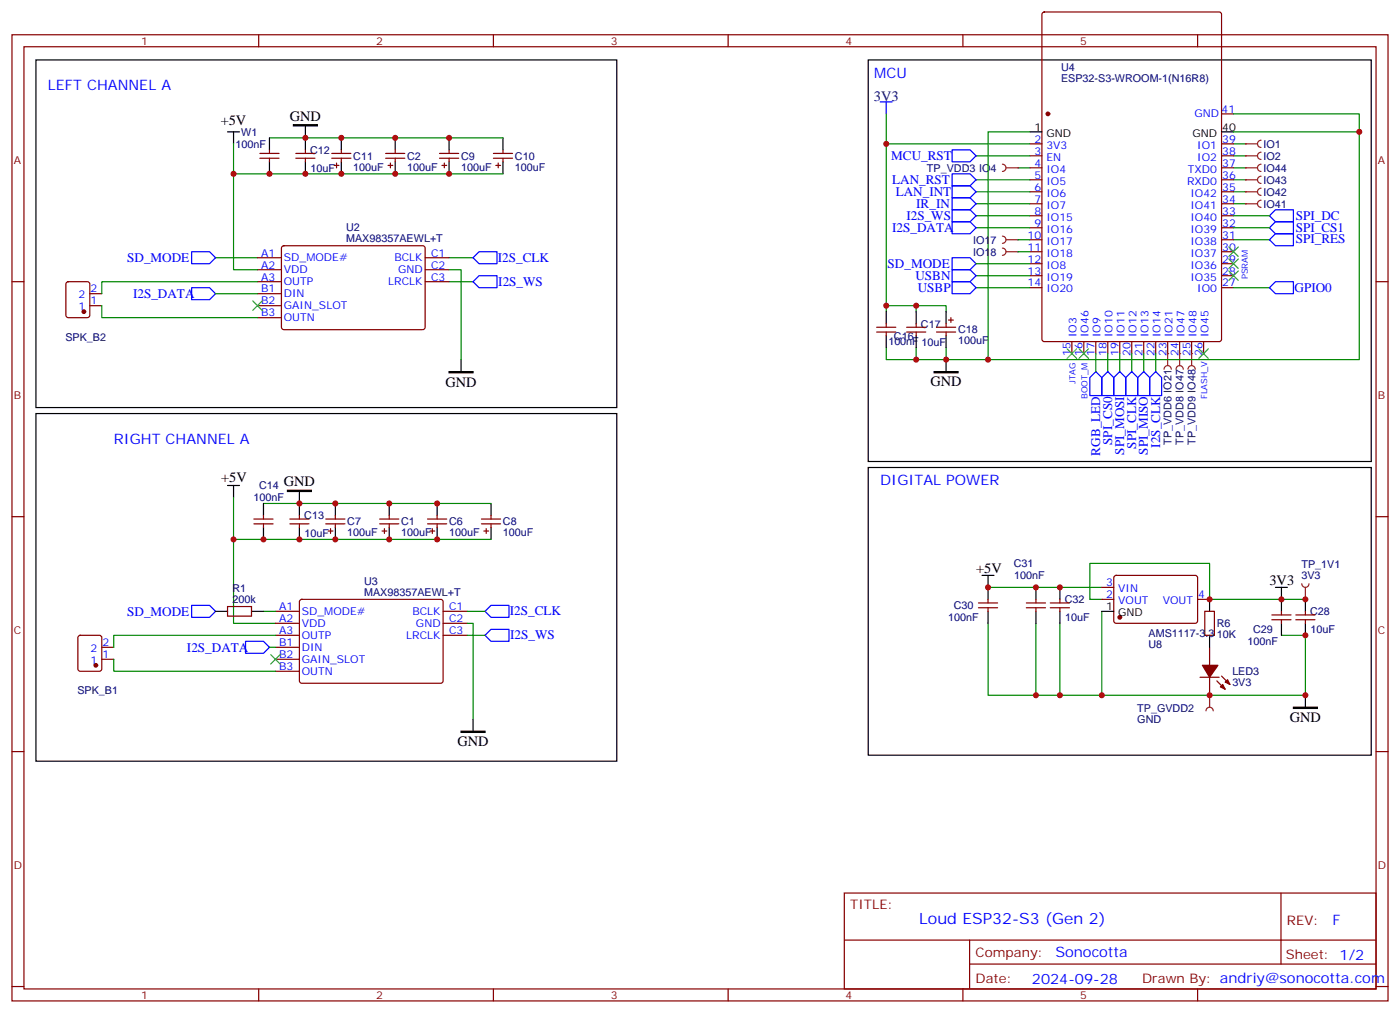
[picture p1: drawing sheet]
<svg xmlns="http://www.w3.org/2000/svg" width="412mm" height="298mm" viewBox="0 0 412 298" stroke-linecap="round" stroke-linejoin="round" font-family="sans-serif">
<g fill="none" stroke="#870000" stroke-width=".35">
<path d="M3.5 10.2h405.4v284.4h-405.4zM7.1 13.8h398.2v277.2h-398.2zM76.2 10.2v3.6M145.3 10.2v3.6M214.5 10.2v3.6M283.6 10.2v3.6M307.2 3.7l.4-.2h51.5l.7 .5v95.8l-.4 .7h-51.8l-.6-.4-.1-95.9zM352.8 10.2v3.6M359.8 33.5h3.6M303.4 42.3h3.5M303.4 45.9h3.5M303.4 49.4h3.5"/>
<path d="M303.4 52.9h3.5M303.4 56.4h3.5M303.4 60h3.5M359.8 42.3h3.6M359.8 45.9h3.6M359.8 49.4h3.6M359.8 52.9h3.6M359.8 56.4h3.6M359.8 60h3.6M303.4 63.5h3.5M303.4 67h3.5M303.4 70.6h3.5"/>
<path d="M303.4 74.1h3.5M303.4 77.6h3.5M359.8 63.5h3.6M359.8 67h3.6M359.8 70.6h3.6M359.8 74.1h3.6M359.8 77.6h3.6M3.5 82.9h3.6M303.4 81.1h3.5M303.4 84.7h3.5M359.8 81.1h3.6M359.8 84.7h3.6"/>
<path d="M405.3 82.9h3.6M315.7 100.5v3.6M319.3 100.5v3.6M322.8 100.5v3.6M326.3 100.5v3.6M329.8 100.5v3.6M333.4 100.5v3.6M336.9 100.5v3.6M340.4 100.5v3.6M344 100.5v3.6M347.5 100.5v3.6M351 100.5v3.6"/>
<path d="M354.5 100.5v3.6M3.5 152h3.6M405.3 152h3.6M288.2 178.9h5.7M288.2 177.4h5.7M291 176.4v1M291 178.9v1M302.3 178.9h5.7M302.3 177.4h5.7M305.2 176.4v1M305.2 178.9v1M309.4 178.9h5.6"/>
<path d="M309.4 177.4h5.6M312.2 176.4v1M312.2 178.9v1M324.6 176.4h3.5M324.6 172.9h3.5M328.3 169.5l.5-.2 23.5 .1 .5 .6-.1 13-.6 .4h-23.6l-.4-.7v-12.7zM352.8 176.4h3.5M354.9 179.9h2.8v7.1h-2.8zM377.5 179.9v1.1M384.5 179.9v1.1M353.5 199.3h5.6M356.3 190.5v5.3"/>
<path d="M356.3 199.3v5.3M359.8 199l2.5 2.4M374.6 182.4h5.7M374.6 181h5.7M377.5 182.4v1M381.7 182.4h5.6M381.7 181h5.6M384.5 182.4v1M358.4 200.4l2.5 2.4M3.5 221.2h3.6M405.3 221.2h3.6M248.7 262.8h156.6v28.2h-156.6z"/>
<path d="M248.7 276.7h156.5M285.6 276.7v14.1M377.3 262.8v20.9M3.5 290.3h3.6M76.2 291v3.6M145.3 291v3.6M214.5 291v3.6M283.6 291v3.6M285.6 283.7h119.6M352.8 291v3.6M405.3 290.3h3.6"/>
</g>
<g fill="none" stroke="#000" stroke-width=".35">
<path d="M255.8 17.6h148.1v118.2h-148.1zM303.4 38.8h3.5M359.8 38.8h3.6M255.8 137.6h148.1v84.7h-148.1zM289.3 169.3h3.5M291 169.3v7.1M291 179.9v3.5M305.2 172.9v3.5M305.2 179.9v3.5M312.2 172.9v3.5M312.2 179.9v3.5M324.6 179.9h3.5"/>
<path d="M356.3 176.4v3.5M375.7 172.9h3.5M377.5 172.9v7M384.5 176.4v3.5M356.3 187v3.5M377.5 183.4v3.6M384.5 183.4v3.6M384.5 204.6v3.5"/>
</g>
<g fill="none" stroke="#008700" stroke-width=".35">
<path d="M299.9 49.4h3.5M363.4 49.4h3.5M363.4 42.3h3.5M363.4 45.9h3.5M363.4 52.9h3.5M363.4 56.4h3.5M363.4 60h3.5M363.4 70.6h10.5M291 172.9h33.6M324.6 176.4h-3.6v-10.6h35.3v10.6h28.2M324.6 179.9v24.7M291 183.4v21.2h93.5v-17.6h-7"/>
<path d="M305.2 183.4v21.2M312.2 183.4v21.2"/>
</g>
<g fill="#870000" stroke="#870000" stroke-width=".35">
<path d="M359.5 202.1l.7-.7 .7 1.4z"/>
<path d="M361.6 200l.7 1.4-1.4-.7z"/>
<path d="M354.2 195.8h4.6l-2.5 3.5z"/>
<circle cx="329.8" cy="181.7" r=".53"/>
<circle cx="308.7" cy="33.5" r=".53"/>
</g>
<path d="M381 208.1h7.1v.4h-7.1z" fill="#000" stroke="#000" stroke-width=".35"/>
<path d="M373.9 67l1.8-1.7h5.3v3.5h-5.3z" fill="none" stroke="#00f" stroke-width=".35"/>
<path d="M366.9 56.4h3.5M371.5 55.4a1.06 1.06 0 0 0-1.1 1 1.06 1.06 0 0 0 1.1 1.1" fill="none" stroke="#8c2424" stroke-width=".35"/>
<circle cx="366.9" cy="56.4" r=".18" fill="#8c2424"/>
<path d="M366.9 60h3.5M371.5 58.9a1.06 1.06 0 0 0-1.1 1.1 1.06 1.06 0 0 0 1.1 1" fill="none" stroke="#8c2424" stroke-width=".35"/>
<circle cx="366.9" cy="60" r=".18" fill="#8c2424"/>
<path d="M366.9 52.9h3.5M371.5 51.9a1.06 1.06 0 0 0-1.1 1 1.06 1.06 0 0 0 1.1 1.1" fill="none" stroke="#8c2424" stroke-width=".35"/>
<circle cx="366.9" cy="52.9" r=".18" fill="#8c2424"/>
<path d="M366.9 49.4h3.5M371.5 48.3a1.06 1.06 0 0 0-1.1 1.1 1.06 1.06 0 0 0 1.1 1" fill="none" stroke="#8c2424" stroke-width=".35"/>
<circle cx="366.9" cy="49.4" r=".18" fill="#8c2424"/>
<path d="M350 108.7a1.06 1.06 0 0 1 1-1.1 1.06 1.06 0 0 1 1.1 1.1M351 104.1v3.5" fill="none" stroke="#8c2424" stroke-width=".35"/>
<circle cx="351" cy="104.1" r=".18" fill="#8c2424"/>
<path d="M346.4 108.7a1.06 1.06 0 0 1 1.1-1.1 1.06 1.06 0 0 1 1 1.1M347.5 104.1v3.5" fill="none" stroke="#8c2424" stroke-width=".35"/>
<circle cx="347.5" cy="104.1" r=".18" fill="#8c2424"/>
<path d="M342.9 108.7a1.06 1.06 0 0 1 1.1-1.1 1.06 1.06 0 0 1 1 1.1M344 104.1v3.5" fill="none" stroke="#8c2424" stroke-width=".35"/>
<circle cx="344" cy="104.1" r=".18" fill="#8c2424"/>
<path d="M295.3 48.3a1.06 1.06 0 0 1 1 1.1 1.06 1.06 0 0 1-1 1M296.3 49.4h3.6" fill="none" stroke="#8c2424" stroke-width=".35"/>
<circle cx="299.9" cy="49.4" r=".18" fill="#8c2424"/>
<path d="M366.9 45.9h3.5M371.5 44.8a1.06 1.06 0 0 0-1.1 1.1 1.06 1.06 0 0 0 1.1 1" fill="none" stroke="#8c2424" stroke-width=".35"/>
<circle cx="366.9" cy="45.9" r=".18" fill="#8c2424"/>
<path d="M366.9 42.3h3.5M371.5 41.3a1.06 1.06 0 0 0-1.1 1 1.06 1.06 0 0 0 1.1 1.1" fill="none" stroke="#8c2424" stroke-width=".35"/>
<circle cx="366.9" cy="42.3" r=".18" fill="#8c2424"/>
<g fill="none" stroke="#008700" stroke-width=".35">
<path d="M261.1 33.5v58.2M303.4 38.8h-12.4v67h-12.3M363.4 33.5h37v72.3h-109.4M363.4 38.8h37M261.1 42.3h42.3M287.5 52.9h15.9M287.5 56.4h15.9M287.5 60h15.9M287.5 45.9h15.9M287.5 67h15.9M287.5 63.5h15.9M363.4 67h10.5"/>
<path d="M261.1 90h8.8v1.7M269.9 90h8.8v1.7M287.5 81.1h15.9M287.5 84.7h15.9M363.4 84.7h10.5M261.1 102.3v3.5h8.8M269.9 102.3v3.5h8.8v-3.5M322.8 104.1v5.3M326.3 104.1v5.3M329.8 104.1v5.3M333.4 104.1v5.3M336.9 104.1v5.3"/>
<path d="M340.4 104.1v5.3"/>
</g>
<g fill="none" stroke="#00f" stroke-width=".35">
<path d="M259.3 30h3.5M261.1 30v3.5M280.5 51.2h5.3l1.7 1.7-1.7 1.8h-5.3zM280.5 54.7h5.3l1.7 1.7-1.7 1.8h-5.3zM280.5 58.2h5.3l1.7 1.8-1.7 1.7h-5.3zM280.5 44.1h5.3l1.7 1.8-1.7 1.7h-5.3zM280.5 79.4h5.3l1.7 1.7-1.7 1.8h-5.3zM280.5 65.3h5.3l1.7 1.7-1.7 1.8h-5.3zM280.5 61.7h5.3l1.7 1.8-1.7 1.8h-5.3zM373.9 70.6l1.8-1.8h5.3v3.5h-5.3zM373.9 63.5l1.8-1.8h5.3v3.6h-5.3zM280.5 82.9h5.3l1.7 1.8-1.7 1.7h-5.3z"/>
<path d="M373.9 84.7l1.8-1.8h5.3v3.5h-5.3zM322.8 109.4l1.8 1.7v5.3h-3.6v-5.3zM326.3 109.4l1.8 1.7v5.3h-3.5v-5.3zM329.8 109.4l1.8 1.7v5.3h-3.5v-5.3zM333.4 109.4l1.7 1.7v5.3h-3.5v-5.3zM335.1 111.1l1.8-1.7 1.8 1.7v5.3h-3.6zM340.4 109.4l1.8 1.7v5.3h-3.5v-5.3z"/>
</g>
<path d="M275.2 109.4h7v.3h-7z" fill="#000" stroke="#000" stroke-width=".35"/>
<path d="M261.1 91.7v3.5M261.1 98.8v3.5M269.9 91.7v3.5M269.9 98.8v3.5M278.7 91.7v3.5M278.7 98.8v3.5M278.7 105.8v3.6" fill="none" stroke="#000" stroke-width=".35"/>
<g fill="none" stroke="#870000" stroke-width=".35">
<path d="M258.2 97.7h5.7M258.2 96.3h5.7M261.1 95.2v1.1M261.1 97.7v1.1M267.1 97.7h5.6M267.1 96.3h5.6M269.9 95.2v1.1M269.9 97.7v1.1M275.9 97.7h5.6M275.9 96.3h5.6M278.7 95.2v1.1M278.7 97.7v1.1"/>
<path d="M279.4 94.2h1.4M280.1 93.5v1.4"/>
</g>
<path d="M295.3 69.5a1.06 1.06 0 0 1 1 1.1 1.06 1.06 0 0 1-1 1M296.3 70.6h3.6" fill="none" stroke="#8c2424" stroke-width=".35"/>
<circle cx="299.9" cy="70.6" r=".18" fill="#8c2424"/>
<path d="M299.9 70.6h3.5" fill="none" stroke="#008700" stroke-width=".35"/>
<path d="M295.3 73a1.06 1.06 0 0 1 1 1.1 1.06 1.06 0 0 1-1 1M296.3 74.1h3.6" fill="none" stroke="#8c2424" stroke-width=".35"/>
<circle cx="299.9" cy="74.1" r=".18" fill="#8c2424"/>
<path d="M299.9 74.1h3.5" fill="none" stroke="#008700" stroke-width=".35"/>
<path d="M383.5 171.8a1.06 1.06 0 0 0 1 1.1 1.06 1.06 0 0 0 1.1-1.1M384.5 172.9v3.5" fill="none" stroke="#8c2424" stroke-width=".35"/>
<circle cx="384.5" cy="176.4" r=".18" fill="#8c2424"/>
<path d="M355.2 209.2a1.06 1.06 0 0 1 1.1-1.1 1.06 1.06 0 0 1 1.1 1.1M356.3 204.6v3.5" fill="none" stroke="#8c2424" stroke-width=".35"/>
<circle cx="356.3" cy="204.6" r=".18" fill="#8c2424"/>
<g fill="none" stroke="#008700" stroke-width=".35">
<path d="M68.8 42.3v8.9h79.4M68.8 51.2v28.2h7M79.4 40.6h68.8M63.5 75.8h12.3M132.3 79.4h3.5v26.4M132.3 75.8h7M287.5 77.6h15.9M363.4 63.5h10.5M30 90v3.5h45.8M63.5 86.4h12.3M75.8 82.9h-45.8v3.5M132.3 82.9h7"/>
<path d="M68.8 158.8h75.8M68.8 146.4v37h12.3M77.6 148.2h67M77.6 179.9h3.5M137.6 179.9h5.3M33.5 194v3.6h47.6M79.4 190.5h1.7M81.1 187h-47.6v3.5M137.6 183.4h1.7v28.3M137.6 187h5.3"/>
</g>
<path d="M56.4 74.1h5.3l1.8 1.7-1.8 1.8h-5.3zM141.1 74.1h5.3v3.5h-5.3l-1.8-1.8zM280.5 75.8h5.3l1.7 1.8-1.7 1.8h-5.3zM56.4 84.7h5.3l1.8 1.7-1.8 1.8h-5.3zM141.1 81.1h5.3v3.6h-5.3l-1.8-1.8zM56.4 178.2h5.3l1.8 1.7-1.8 1.8h-5.3zM142.9 179.9l1.7-1.7h5.3v3.5h-5.3zM72.3 188.7h5.3l1.8 1.8-1.8 1.8h-5.3zM144.6 185.2h5.3v3.5h-5.3l-1.7-1.7z" fill="none" stroke="#00f" stroke-width=".35"/>
<g fill="none" stroke="#870000" stroke-width=".35">
<path d="M76.6 46.6h5.6M76.6 45.2h5.6M79.4 44.1v1.1M79.4 46.6v1M87.1 46.6h5.7M87.1 45.2h5.7M90 44.1v1.1M90 46.6v1M97.7 46.6h5.7M97.7 45.2h5.7M98.4 48.7h1.4M99.1 48v1.4"/>
<path d="M100.5 44.1v1.1M100.5 46.6v1M113.6 46.6h5.6M113.6 45.2h5.6M114.3 48.7h1.4M115 48v1.4M116.4 44.1v1.1M116.4 46.6v1M129.5 46.6h5.6M129.5 45.2h5.6M130.2 48.7h1.4M130.9 48v1.4"/>
<path d="M132.3 44.1v1.1M132.3 46.6v1M145.3 46.6h5.7M145.3 45.2h5.7M146 48.7h1.5M146.8 48v1.4M148.2 44.1v1.1M148.2 46.6v1M75.8 75.8h7.1M75.8 79.4h7.1M83.1 72.5l.5-.2 41.2 .1 .4 .6v23.6l-.7 .4-41.2-.1-.4-.6v-23.3zM125.2 75.8h7.1"/>
<path d="M125.2 79.4h7.1M19.6 83.1l.5-.2h5.7l.6 .4 .1 9.5-.5 .6-5.9 .1-.6-.5-.1-9.4zM26.5 90h3.5M26.5 86.4h3.5M75.8 90h7.1M75.8 86.4h7.1M75.8 82.9h7.1M75.8 93.5h7.1M125.2 82.9h7.1M74.8 154.2h5.6M74.8 152.8h5.6M77.6 151.7v1.1"/>
<path d="M77.6 154.2v1M85.4 154.2h5.6M85.4 152.8h5.6M88.2 151.7v1.1M88.2 154.2v1M96 154.2h5.6M96 152.8h5.6M96.7 156.3h1.4M97.4 155.6v1.4M98.8 151.7v1.1M98.8 154.2v1M111.8 154.2h5.7"/>
<path d="M111.8 152.8h5.7M112.5 156.3h1.4M113.2 155.6v1.4M114.7 151.7v1.1M114.7 154.2v1M125.9 154.2h5.7M125.9 152.8h5.7M126.6 156.3h1.5M127.4 155.6v1.4M128.8 151.7v1.1M128.8 154.2v1M141.8 154.2h5.7"/>
<path d="M141.8 152.8h5.7M142.5 156.3h1.4M143.2 155.6v1.4M144.6 151.7v1.1M144.6 154.2v1M67 178.5h7.1v2.8h-7.1zM81.1 179.9h7.1M88.4 176.6l.5-.2h41.2l.4 .7v23.6l-.7 .4-41.2-.1-.4-.6v-23.3zM130.5 179.9h7.1M23.2 187.2l.4-.2h5.7l.6 .4 .1 9.5-.5 .6-5.9 .1-.6-.5-.1-9.4zM30 194h3.5M30 190.5h3.5"/>
<path d="M81.1 194h7.1M81.1 190.5h7.1M81.1 183.4h7.1M81.1 187h7.1M81.1 197.6h7.1M130.5 183.4h7.1M130.5 187h7.1"/>
</g>
<g fill="#870000" stroke="#870000" stroke-width=".35">
<circle cx="28.2" cy="195.8" r=".53"/>
<circle cx="24.7" cy="91.7" r=".53"/>
</g>
<g fill="none" stroke="#000" stroke-width=".35">
<path d="M10.6 17.6h171.1v102.3h-171.1zM67 38.8h3.6M68.8 38.8v3.5M90 37v7.1M79.4 40.6v3.5M79.4 47.6v3.6M90 47.6v3.6M100.5 40.6v3.5M100.5 47.6v3.6M116.4 40.6v3.5M116.4 47.6v3.6M132.3 40.6v3.5"/>
<path d="M132.3 47.6v3.6M148.2 40.6v3.5M148.2 47.6v3.6M135.8 105.8v3.6M10.6 121.7h171.1v102.3h-171.1zM67 142.9h3.6M68.8 142.9v3.5M77.6 148.2v3.5M77.6 155.2v3.6M88.2 144.6v7.1M88.2 155.2v3.6M98.8 148.2v3.5"/>
<path d="M98.8 155.2v3.6M114.7 148.2v3.5M114.7 155.2v3.6M128.8 148.2v3.5M128.8 155.2v3.6M144.6 148.2v3.5M144.6 155.2v3.6M63.5 179.9h3.5M74.1 179.9h3.5M139.3 211.7v3.5"/>
</g>
<path d="M86.4 36.7h7.1v.3h-7.1zM132.3 109.4h7v.3h-7zM84.7 144.3h7v.3h-7zM135.8 215.2h7.1v.3h-7.1z" fill="#000" stroke="#000" stroke-width=".35"/>
<g fill="none" stroke="#3c3" stroke-width=".35">
<path d="M361.9 79.7l2.9 2.8M361.9 76.2l2.9 2.8M361.9 72.7l2.9 2.8M364.8 79.7l-2.9 2.8M364.8 76.2l-2.9 2.8M364.8 72.7l-2.9 2.8M74.4 88.5l2.9 2.9M77.3 88.5l-2.9 2.9M314.3 102.7l2.8 2.8M317.1 102.7l-2.8 2.8M317.9 102.7l2.8 2.8M320.7 102.7l-2.8 2.8"/>
<path d="M353.1 102.7l2.9 2.8M356 102.7l-2.9 2.8M79.7 192.6l2.8 2.8M82.5 192.6l-2.8 2.8"/>
</g>
<g fill="#c00">
<circle cx="324.6" cy="204.6" r=".88"/>
<circle cx="312.2" cy="204.6" r=".88"/>
<circle cx="305.2" cy="204.6" r=".88"/>
<circle cx="356.3" cy="204.6" r=".88"/>
<circle cx="384.5" cy="204.6" r=".88"/>
<circle cx="356.3" cy="176.4" r=".88"/>
<circle cx="312.2" cy="172.9" r=".88"/>
<circle cx="384.5" cy="187" r=".88"/>
<circle cx="377.5" cy="176.4" r=".88"/>
<circle cx="291" cy="172.9" r=".88"/>
<circle cx="305.2" cy="172.9" r=".88"/>
<circle cx="400.4" cy="38.8" r=".88"/>
<circle cx="291" cy="105.8" r=".88"/>
<circle cx="269.9" cy="105.8" r=".88"/>
<circle cx="278.7" cy="105.8" r=".88"/>
<circle cx="261.1" cy="42.3" r=".88"/>
<circle cx="269.9" cy="90" r=".88"/>
<circle cx="261.1" cy="90" r=".88"/>
<circle cx="384.5" cy="176.4" r=".88"/>
<circle cx="132.3" cy="51.2" r=".88"/>
<circle cx="116.4" cy="51.2" r=".88"/>
<circle cx="132.3" cy="40.6" r=".88"/>
<circle cx="116.4" cy="40.6" r=".88"/>
<circle cx="128.8" cy="158.7" r=".88"/>
<circle cx="114.7" cy="158.7" r=".88"/>
<circle cx="128.8" cy="148.2" r=".88"/>
<circle cx="114.7" cy="148.2" r=".88"/>
<circle cx="98.8" cy="158.7" r=".88"/>
<circle cx="98.8" cy="148.2" r=".88"/>
<circle cx="100.5" cy="51.2" r=".88"/>
<circle cx="100.5" cy="40.6" r=".88"/>
<circle cx="88.2" cy="158.7" r=".88"/>
<circle cx="88.2" cy="148.2" r=".88"/>
<circle cx="90" cy="51.2" r=".88"/>
<circle cx="77.6" cy="158.7" r=".88"/>
<circle cx="90" cy="40.6" r=".88"/>
<circle cx="79.4" cy="51.2" r=".88"/>
<circle cx="68.8" cy="158.7" r=".88"/>
<circle cx="68.8" cy="51.2" r=".88"/>
</g>
<text font-size="4.6" fill="#00f" x="270.8" y="271.8">Loud ESP32-S3 (Gen 2)</text>
<g font-size="4.2" fill="#00f">
<text x="257.5" y="22.9">MCU</text>
<text x="14.1" y="26.5">LEFT CHANNEL A</text>
<text x="33.5" y="130.5">RIGHT CHANNEL A</text>
<text x="259.3" y="142.9">DIGITAL POWER</text>
<text x="392.5" y="272.1">F</text>
<text x="310.9" y="281.6">Sonocotta</text>
<text x="304" y="289.4">2024-09-28</text>
</g>
<text font-size="4.2" fill="#000080" x="257.4" y="29.7">3V3</text>
<g font-size="4.2">
<text x="85.4" y="35.5">GND</text>
<text x="65" y="36.7">+5V</text>
<text x="131.2" y="113.8">GND</text>
<text x="274.1" y="113.7">GND</text>
<text x="65.1" y="141.7">+5V</text>
<text x="83.6" y="143.1">GND</text>
<text x="287.5" y="168.6">+5V</text>
<text x="373.9" y="172.2">3V3</text>
<text x="379.9" y="212.5">GND</text>
<text x="134.8" y="219.5">GND</text>
</g>
<g font-size="3.9" fill="#00f">
<text x="262.5" y="47.1">MCU_RST</text>
<text x="262.8" y="54.1">LAN_RST</text>
<text x="263.9" y="57.7">LAN_INT</text>
<text x="267" y="64.8">I2S_WS</text>
<text x="269.9" y="61.2">IR_IN</text>
<text x="381.7" y="64.7">SPI_DC</text>
<text x="262.8" y="68.3">I2S_DATA</text>
<text x="381.7" y="68.2">SPI_CS1</text>
<text x="381.7" y="71.7">SPI_RES</text>
<text x="37.5" y="77.1">SD_MODE</text>
<text x="146.7" y="77">I2S_CLK</text>
<text x="261.5" y="78.9">SD_MODE</text>
<text x="269.7" y="82.5">USBN</text>
<text x="39.2" y="87.7">I2S_DATA</text>
<text x="146.8" y="84.1">I2S_WS</text>
<text x="270.3" y="86">USBP</text>
<text x="381.3" y="86">GPIO0</text>
<text x="327.6" y="130.9" transform="rotate(-90 327.6 130.9)">SPI_CS0</text>
<text x="341.7" y="131.8" transform="rotate(-90 341.7 131.8)">I2S_CLK</text>
<text x="324.1" y="134.1" transform="rotate(-90 324.1 134.1)">RGB_LED</text>
<text x="331.1" y="133.8" transform="rotate(-90 331.1 133.8)">SPI_MOSI</text>
<text x="334.6" y="132.1" transform="rotate(-90 334.6 132.1)">SPI_CLK</text>
<text x="338.1" y="133.8" transform="rotate(-90 338.1 133.8)">SPI_MISO</text>
<text x="37.5" y="181.2">SD_MODE</text>
<text x="150.2" y="181.1">I2S_CLK</text>
<text x="55.1" y="191.8">I2S_DATA</text>
<text x="150.3" y="188.1">I2S_WS</text>
</g>
<g font-size="3.9" fill="#800">
<text x="250.5" y="267.4">TITLE:</text>
<text x="379.1" y="272.1">REV:</text>
<text x="287.4" y="281.6">Company:</text>
<text x="378.7" y="282.2">Sheet: 1/2</text>
<text x="287.4" y="289.3">Date:</text>
<text x="336.4" y="289.4">Drawn By: andriy@sonocotta.com</text>
</g>
<g font-size="3.2" fill="#800">
<text x="41.6" y="13.2">1</text>
<text x="110.8" y="13.2">2</text>
<text x="179.9" y="13.2">3</text>
<text x="249.1" y="13.2">4</text>
<text x="318.2" y="13.2">5</text>
<text x="4.1" y="48.3">A</text>
<text x="405.9" y="48.3">A</text>
<text x="4.1" y="117.5">B</text>
<text x="405.9" y="117.5">B</text>
<text x="4.1" y="186.6">C</text>
<text x="405.9" y="186.6">C</text>
<text x="4.1" y="255.8">D</text>
<text x="405.9" y="255.8">D</text>
<text x="41.6" y="294">1</text>
<text x="110.8" y="294">2</text>
<text x="179.9" y="294">3</text>
<text x="249.1" y="294">4</text>
<text x="318.2" y="294">5</text>
</g>
<g font-size="3.2" fill="#000080">
<text x="312.6" y="20.9">U4</text>
<text x="312.6" y="24.1">ESP32-S3-WROOM-1(N16R8)</text>
<text x="71.1" y="39.9">W1</text>
<text x="69.4" y="43.5">100nF</text>
<text x="91.4" y="45.2">C12</text>
<text x="104.1" y="47">C11</text>
<text x="119.9" y="47">C2</text>
<text x="135.8" y="47">C9</text>
<text x="151.7" y="47">C10</text>
<text x="372.1" y="47">IO2</text>
<text x="372.1" y="43.5">IO1</text>
<text x="91.5" y="50.5">10uF</text>
<text x="104.1" y="50.2">100uF</text>
<text x="119.9" y="50.2">100uF</text>
<text x="135.8" y="50.2">100uF</text>
<text x="151.7" y="50.2">100uF</text>
<text x="273" y="50.6">TP_VDD3 IO4</text>
<text x="372.1" y="50.5">IO44</text>
<text x="372.1" y="57.6">IO42</text>
<text x="372.1" y="54">IO43</text>
<text x="372.1" y="61.1">IO41</text>
<text x="102" y="71.3">MAX98357AEWL+T</text>
<text x="102" y="68">U2</text>
<text x="286.6" y="71.8">IO17</text>
<text x="286.6" y="75.3">IO18</text>
<text x="19.3" y="100.3">SPK_B2</text>
<text x="261.7" y="101.7">100nF</text>
<text x="263.3" y="99.9">C16</text>
<text x="271.3" y="96.4">C17</text>
<text x="271.4" y="101.7">10uF</text>
<text x="282.2" y="101.3">100uF</text>
<text x="282.2" y="98.1">C18</text>
<text x="345.1" y="130.9" transform="rotate(-90 345.1 130.9)">TP_VDD6 IO21</text>
<text x="348.6" y="130.9" transform="rotate(-90 348.6 130.9)">TP_VDD8 IO47</text>
<text x="352.1" y="130.9" transform="rotate(-90 352.1 130.9)">TP_VDD9 IO48</text>
<text x="74.7" y="147.5">100nF</text>
<text x="76.4" y="144">C14</text>
<text x="89.6" y="152.8">C13</text>
<text x="102.3" y="154.6">C7</text>
<text x="118.2" y="154.6">C1</text>
<text x="132.3" y="154.6">C6</text>
<text x="148.2" y="154.6">C8</text>
<text x="89.7" y="158.1">10uF</text>
<text x="102.3" y="157.8">100uF</text>
<text x="118.2" y="157.8">100uF</text>
<text x="132.3" y="157.8">100uF</text>
<text x="148.2" y="157.8">100uF</text>
<text x="298.6" y="167">C31</text>
<text x="383.4" y="167.2">TP_1V1</text>
<text x="107.3" y="172.1">U3</text>
<text x="298.7" y="170.5">100nF</text>
<text x="383.4" y="170.4">3V3</text>
<text x="68.5" y="177.4">200k</text>
<text x="68.5" y="174.3">R1</text>
<text x="107.3" y="175.3">MAX98357AEWL+T</text>
<text x="281" y="179.3">C30</text>
<text x="313.6" y="177.5">C32</text>
<text x="279.3" y="182.8">100nF</text>
<text x="313.7" y="182.8">10uF</text>
<text x="358.4" y="184.6">R6</text>
<text x="385.9" y="181.1">C28</text>
<text x="338.3" y="187.5">AMS1117-3.3</text>
<text x="338.3" y="190.8">U8</text>
<text x="358.4" y="187.8">10K</text>
<text x="367.5" y="189.9">100nF</text>
<text x="369.2" y="186.4">C29</text>
<text x="386.1" y="186.4">10uF</text>
<text x="363" y="201.9">3V3</text>
<text x="363" y="198.7">LED3</text>
<text x="22.8" y="204.4">SPK_B1</text>
<text x="335" y="209.6">TP_GVDD2</text>
<text x="335" y="212.8">GND</text>
</g>
<g font-size="3.2" fill="#00f">
<text x="351.8" y="34.6">GND</text>
<text x="359.8" y="33.2">41</text>
<text x="304.7" y="42">2</text>
<text x="360" y="42">39</text>
<text x="304.7" y="45.5">3</text>
<text x="308.2" y="43.7">3V3</text>
<text x="308.2" y="47.3">EN</text>
<text x="352.7" y="47.3">IO2</text>
<text x="352.7" y="43.7">IO1</text>
<text x="360" y="45.5">38</text>
<text x="304.7" y="49">4</text>
<text x="304.7" y="52.6">5</text>
<text x="308.2" y="50.8">IO4</text>
<text x="349.9" y="50.8">TXD0</text>
<text x="360" y="52.6">36</text>
<text x="360" y="49">37</text>
<text x="304.7" y="56.1">6</text>
<text x="304.7" y="59.6">7</text>
<text x="308.2" y="54.3">IO5</text>
<text x="308.2" y="57.9">IO6</text>
<text x="349.7" y="54.3">RXD0</text>
<text x="350.7" y="57.9">IO42</text>
<text x="360" y="59.6">34</text>
<text x="360" y="56.1">35</text>
<text x="304.7" y="63.1">8</text>
<text x="308.2" y="61.4">IO7</text>
<text x="308.2" y="64.9">IO15</text>
<text x="350.7" y="64.9">IO40</text>
<text x="350.7" y="61.4">IO41</text>
<text x="360" y="63.1">33</text>
<text x="302.7" y="70.2">10</text>
<text x="304.7" y="66.7">9</text>
<text x="308.2" y="68.4">IO16</text>
<text x="308.2" y="72">IO17</text>
<text x="350.7" y="72">IO38</text>
<text x="350.7" y="68.4">IO39</text>
<text x="360" y="70.2">31</text>
<text x="360" y="66.7">32</text>
<text x="77" y="75.5">A1</text>
<text x="83.6" y="76.9">SD_MODE#</text>
<text x="116.2" y="76.9">BCLK</text>
<text x="127" y="75.5">C1</text>
<text x="302.7" y="73.7">11</text>
<text x="302.7" y="77.3">12</text>
<text x="308.2" y="75.5">IO18</text>
<text x="350.7" y="75.5">IO37</text>
<text x="360" y="77.3">29</text>
<text x="360" y="73.7">30</text>
<text x="77" y="79">A2</text>
<text x="77" y="82.5">A3</text>
<text x="83.6" y="80.4">VDD</text>
<text x="83.6" y="84">OUTP</text>
<text x="114.4" y="84">LRCLK</text>
<text x="117.2" y="80.4">GND</text>
<text x="127" y="79">C2</text>
<text x="127" y="82.5">C3</text>
<text x="302.7" y="80.8">13</text>
<text x="308.2" y="79">IO8</text>
<text x="308.2" y="82.5">IO19</text>
<text x="350.7" y="82.5">IO35</text>
<text x="350.7" y="79">IO36</text>
<text x="360" y="80.8">28</text>
<text x="23.1" y="87.8">2</text>
<text x="26.6" y="89.6">1</text>
<text x="26.6" y="86.1">2</text>
<text x="76.9" y="86.1">B1</text>
<text x="76.9" y="89.6">B2</text>
<text x="83.6" y="87.5">DIN</text>
<text x="302.7" y="84.3">14</text>
<text x="308.2" y="86.1">IO20</text>
<text x="352.7" y="86.1">IO0</text>
<text x="360" y="84.3">27</text>
<text x="23.1" y="91.4">1</text>
<text x="76.9" y="93.1">B3</text>
<text x="83.6" y="91">GAIN_SLOT</text>
<text x="83.6" y="94.5">OUTN</text>
<text x="317.1" y="99.2" transform="rotate(-90 317.1 99.2)">IO3</text>
<text x="320.7" y="99.2" transform="rotate(-90 320.7 99.2)">IO46</text>
<text x="324.2" y="99.2" transform="rotate(-90 324.2 99.2)">IO9</text>
<text x="327.7" y="99.2" transform="rotate(-90 327.7 99.2)">IO10</text>
<text x="331.3" y="99.2" transform="rotate(-90 331.3 99.2)">IO11</text>
<text x="334.8" y="99.2" transform="rotate(-90 334.8 99.2)">IO12</text>
<text x="338.3" y="99.2" transform="rotate(-90 338.3 99.2)">IO13</text>
<text x="341.8" y="99.2" transform="rotate(-90 341.8 99.2)">IO14</text>
<text x="345.4" y="99.2" transform="rotate(-90 345.4 99.2)">IO21</text>
<text x="348.9" y="99.2" transform="rotate(-90 348.9 99.2)">IO47</text>
<text x="352.4" y="99.2" transform="rotate(-90 352.4 99.2)">IO48</text>
<text x="356" y="99.2" transform="rotate(-90 356 99.2)">IO45</text>
<text x="315.4" y="104.8" transform="rotate(-90 315.4 104.8)">15</text>
<text x="318.9" y="104.8" transform="rotate(-90 318.9 104.8)">16</text>
<text x="322.4" y="104.8" transform="rotate(-90 322.4 104.8)">17</text>
<text x="326" y="104.8" transform="rotate(-90 326 104.8)">18</text>
<text x="329.5" y="104.8" transform="rotate(-90 329.5 104.8)">19</text>
<text x="333" y="104.8" transform="rotate(-90 333 104.8)">20</text>
<text x="336.5" y="104.8" transform="rotate(-90 336.5 104.8)">21</text>
<text x="340.1" y="104.8" transform="rotate(-90 340.1 104.8)">22</text>
<text x="343.6" y="104.8" transform="rotate(-90 343.6 104.8)">23</text>
<text x="347.1" y="104.8" transform="rotate(-90 347.1 104.8)">24</text>
<text x="350.7" y="104.8" transform="rotate(-90 350.7 104.8)">25</text>
<text x="354.2" y="104.8" transform="rotate(-90 354.2 104.8)">26</text>
<text x="325.9" y="172.5">3</text>
<text x="82.2" y="179.6">A1</text>
<text x="132.3" y="179.6">C1</text>
<text x="325.9" y="176">2</text>
<text x="329.4" y="177.8">VOUT</text>
<text x="329.4" y="174.3">VIN</text>
<text x="342.5" y="177.8">VOUT</text>
<text x="353" y="176">4</text>
<text x="82.2" y="183.1">A2</text>
<text x="88.9" y="181">SD_MODE#</text>
<text x="88.9" y="184.5">VDD</text>
<text x="121.5" y="181">BCLK</text>
<text x="122.5" y="184.5">GND</text>
<text x="132.3" y="183.1">C2</text>
<text x="26.7" y="191.9">2</text>
<text x="30.2" y="190.1">2</text>
<text x="82.2" y="190.1">B1</text>
<text x="82.2" y="186.6">A3</text>
<text x="88.9" y="188">OUTP</text>
<text x="88.9" y="191.6">DIN</text>
<text x="119.7" y="188">LRCLK</text>
<text x="132.3" y="186.6">C3</text>
<text x="26.7" y="195.4">1</text>
<text x="30.2" y="193.7">1</text>
<text x="82.2" y="193.7">B2</text>
<text x="82.2" y="197.2">B3</text>
<text x="88.9" y="195.1">GAIN_SLOT</text>
<text x="88.9" y="198.6">OUTN</text>
</g>
<g font-size="3.2">
<text x="304.7" y="38.5">1</text>
<text x="308.2" y="40.2">GND</text>
<text x="351.2" y="40.2">GND</text>
<text x="360" y="38.5">40</text>
<text x="325.9" y="179.6">1</text>
<text x="329.4" y="181.3">GND</text>
</g>
<g font-size="2.5" fill="#00f">
<text x="367.6" y="82.2" transform="rotate(-90 367.6 82.2)">PSRAM</text>
<text x="316.8" y="112.9" transform="rotate(-90 316.8 112.9)">JTAG</text>
<text x="320.3" y="117.5" transform="rotate(-90 320.3 117.5)">BOOT_M</text>
<text x="355.6" y="117.5" transform="rotate(-90 355.6 117.5)">FLASH_V</text>
</g>
</svg>
